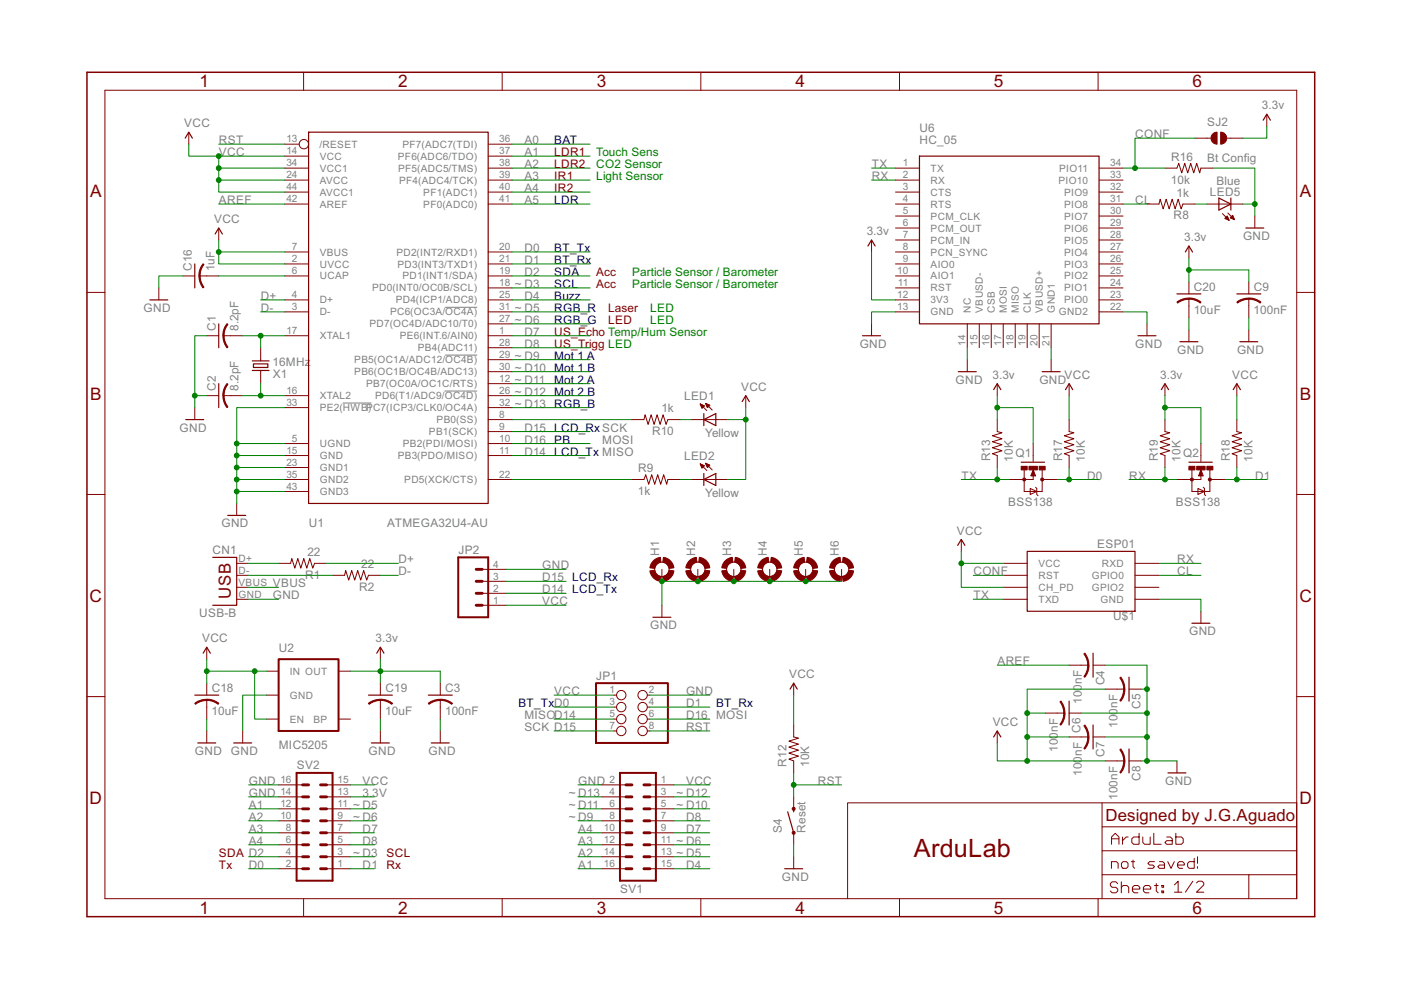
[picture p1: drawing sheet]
<svg xmlns="http://www.w3.org/2000/svg" width="297mm" height="210mm" viewBox="0 0 297 210" stroke-linecap="round" stroke-linejoin="round" font-family="sans-serif">
<path d="M94.4 65.2h6.8M94.4 75.3h6.8M72.7 85.4h6M94.3 82.9h6.9" fill="none" stroke="#808080" stroke-width=".21"/>
<g fill="none" stroke="#800000" stroke-width=".21">
<path d="M22.2 19.1h252.7v171.4h-252.7zM64.4 15.3v3.8M106.5 15.3v3.8M148.6 15.3v3.8M190.7 15.3v3.8M232.8 15.3v3.8M40 28v2.6M60.3 35.6h5.1M60.3 38.2h5.1M60.3 33.1h5.1M60.3 30.6h3.1M103.5 35.6h5.1"/>
<path d="M103.5 38.2h5.1M103.5 33.1h5.1M103.5 30.6h5.1M189.9 35.6h5M189.9 38.2h5M233 35.6h5.1M233 38.2h5.1M247 35.6h2.5l.4-1 .6 2.1 .7-2.1 .6 2.1 .7-2.1 .6 2.1 .6-2.1 .7 2.1 .2-1.1h2.6M253.3 29.3h3.5M260.1 29.3h3.4M268.6 24.2v2.6M38.8 58.5h2.5"/>
<path d="M42.3 58.5h4.1M46.4 48.3v2.6M60.3 58.5h5.1M60.3 43.3h5.1M60.3 40.7h5.1M60.3 53.4h5.1M60.3 56h5.1M103.5 58.5h5.1M103.5 43.3h5.1M103.5 40.7h5.1M103.5 53.4h5.1M103.5 56h5.1"/>
<path d="M184.8 50.9v2.5M189.9 58.5h5M189.9 43.3h5M189.9 40.7h5M189.9 45.8h5M189.9 48.3h5M189.9 50.9h5M189.9 53.4h5M189.9 56h5M233 58.5h5.1M233 43.3h5.1M233 40.7h5.1"/>
<path d="M233 45.8h5.1M233 48.3h5.1M233 50.9h5.1M233 53.4h5.1M233 56h5.1M243.2 43.3h2.5l.3-1.1 .6 2.1 .6-2.1 .7 2.1 .6-2.1 .7 2.1 .6-2.1 .6 2.1 .4-1h2.5M252.1 52.2v2.5M252.1 59.8v2.5M255.9 43.3h7.6M259.2 45.3l1.4 1.4M259.7 46.3l.5-.5 .4 .9zM259.8 46.2h.6"/>
<path d="M259.8 46.4h.6M259.9 46.1h.4M260 46h.3M260.1 46.5h.4M260.1 45.9h.1M260.3 45.2l1.4 1.4M260.4 46.6h.1M260.8 46.2l.5-.5 .4 .9zM260.9 46.1h.6M261 46.2h.6M261 46h.5M261.1 45.9h.3"/>
<path d="M261.3 46.4h.3M261.3 45.8h.1M261.5 46.5h.2M264.8 59.8v2.5M266 45.8v2.5M18.4 62h3.8M33.7 61v2.6M43.8 71.2h2.6M47.4 71.2h4.1M55.3 73.7v2.8M55.3 78.5v2.8M60.3 71.2h5.1"/>
<path d="M60.3 63.6h5.1M60.3 66.1h5.1M103.5 71.2h5.1M103.5 61h5.1M103.5 63.6h5.1M103.5 66.1h5.1M103.5 68.7h5.1M103.5 73.7h5.1M103.5 78.8h5.1M103.5 76.3h5.1M184.8 68.7v2.5M189.9 61h5"/>
<path d="M189.9 63.6h5M189.9 66.1h5M205.1 68.7v5M205.1 76.3v2.5M207.6 68.7v5M210.2 68.7v5M212.7 68.7v5M215.2 68.7v5M217.8 68.7v5M220.3 68.7v5M222.9 68.7v5M222.9 76.3v2.5"/>
<path d="M233 61h5.1M233 63.6h5.1M233 66.1h5.1M243.2 68.7v2.5M252.1 63.3v4.1M252.1 69.9v2.6M264.8 63.3v4.1M264.8 69.9v2.6M274.9 62h3.8M41.3 86.4v2.6M43.8 83.9h2.6M47.4 83.9h4.1"/>
<path d="M60.3 83.9h5.1M60.3 86.4h5.1M60.3 96.6h5.1M60.3 94h5.1M60.3 99.1h5.1M103.5 83.9h5.1M103.5 89h5.1M103.5 86.4h5.1M103.5 96.6h5.1M103.5 94h5.1M103.5 91.5h5.1M103.5 81.3h5.1"/>
<path d="M134 89h2.5l.3-1.1 .6 2.1 .6-2.1 .7 2.1 .6-2.1 .7 2.1 .6-2.1 .6 2.1 .4-1h2.5M146.7 89h7.6M148.5 85.7l1.4 1.4M148.5 98.4l1.4 1.4M148.5 85.7l.9 .3-.6 .6zM148.5 98.4l.9 .3-.6 .6zM148.5 85.7h.1M148.5 98.5h.2M148.5 85.8h.3M148.5 98.6h.5M148.6 85.9h.5M148.6 86h.7"/>
<path d="M148.6 98.7h.7M148.7 98.8h.6M148.7 86.2h.5M148.7 86.3h.4M148.7 99h.4M148.8 99.1h.2M148.8 86.4h.2M148.8 86.5h.1M148.8 99.2h.1M149.6 85.5l.9 .4-.5 .5zM149.6 98.2l.9 .4-.5 .5zM149.6 85.6h.1"/>
<path d="M149.6 85.5l1.4 1.4M149.6 98.2l1.4 1.4M149.6 98.3h.3M149.7 85.7h.2M149.7 85.8h.5M149.7 98.5h.4M149.8 98.6h.6M149.8 85.9h.7M149.8 98.7h.6M149.8 86h.6M149.9 86.2h.4M149.9 98.8h.4"/>
<path d="M149.9 99h.3M149.9 86.3h.2M150 86.4h.1M150 99.1h.1M158.1 83.9v2.5M211.4 89v2.5l1 .3-2 .6 2 .6-2 .7 2 .6-2 .6 2 .7-2 .6 1 .4v2.5M211.4 81.3v2.6M217.1 99.6v2.1h2v-.9M219.1 99.6l.5 1.3h-1.1zM219.1 94v3.9M221 99.7v2M226.7 89v2.5l1 .3-2 .6 2 .6-2 .7 2 .6-2 .6 2 .7-2 .6 1 .4v2.5"/>
<path d="M226.7 81.3v2.6M247 89v2.5l1 .3-2 .6 2 .6-2 .7 2 .6-2 .6 2 .7-2 .6 1 .4v2.5M247 81.3v2.6M252.7 99.6v2.1h1.9v-.9M254.6 99.6l.5 1.3h-1zM254.6 94v3.9M256.5 99.7v2M262.2 89v2.5l1 .3-2 .6 2 .6-2 .7 2 .6-2 .6 2 .7-2 .6 1 .4v2.5M262.2 81.3v2.6M18.4 104.8h3.8M50.2 119.4h2.5M50.2 106.7v2.6"/>
<path d="M59.1 119.4h2.5l.3-1 .6 2.1 .6-2.1 .7 2.1 .6-2.1 .6 2.1 .7-2.1 .6 2.1 .4-1.1h2.5M60.3 101.7h5.1M60.3 104.2h5.1M103.5 101.7h5.1M134 101.7h2.5l.4-1.1 .6 2.1 .7-2.1 .6 2.1 .6-2.1 .7 2.1 .6-2.1 .7 2.1 .2-1h2.5M146.7 101.7h7.6M203.8 114.4v2.5M212.7 119.4h5.1M214 101.7h3.1v2.5h3.9v-2.5h3.1M218.4 103.6l1.4 .6-1.4 .6zM219.6 103.3l.2 .3v1.2l.3 .3M240.6 119.4h5.1"/>
<path d="M249.5 101.7h3.2v2.5h3.8v-2.5h3.2M254 103.6l1.4 .6-1.4 .6zM255.1 103.3l.3 .3v1.2l.2 .3M274.9 104.8h3.8M43.8 137.2v2.6M50.2 122h2.5M50.2 124.5h2.5M50.2 127.1h2.5M70.5 122h2.5l.3-1 .6 2 .7-2 .6 2 .6-2 .7 2 .6-2 .6 2 .4-1h2.5M80.6 137.2v2.6M102.2 128.3h5.1M102.2 125.8h5.1"/>
<path d="M102.2 123.3h5.1M102.2 120.7h5.1M140.3 120.7v2.6M140.3 128.3v2.6M148 120.7v2.6M155.6 120.7v2.6M163.2 120.7v2.6M170.8 120.7v2.6M178.4 120.7v2.6M212.7 122h5.1M212.7 124.5h5.1M212.7 127.1h5.1"/>
<path d="M240.6 122h5.1M240.6 124.5h5.1M240.6 127.1h5.1M254.6 129.6v2.5M18.4 147.7h3.8M43.8 144.8v2.6M43.8 148.4v4.1M43.8 155v2.5M51.5 155v2.5M56.5 142.3h2.6M56.5 147.4h2.6M56.5 152.5h2.6"/>
<path d="M71.8 142.3h2.5M71.8 152.5h2.5M80.6 144.8v2.6M80.6 148.4v4.1M80.6 155v2.5M93.3 144.8v2.6M93.3 148.4v4.1M93.3 155v2.5M130.2 147.4h.5M130.2 152.5h.5M130.2 149.9h.5M130.2 155h.5"/>
<path d="M137.2 147.4h.6M137.2 152.5h.6M137.2 149.9h.6M137.2 155h.6M168.3 153.7v2.6l1 .2-2 .6 2 .7-2 .6 2 .6-2 .7 2 .6-2 .7 1 .3v2.6M168.3 144.8v2.6M211.4 155v2.5M221.6 151.2h4.1M226.7 141h4M226.7 156.3h4M226.7 151.2h2.5M231.8 141h2.5"/>
<path d="M231.8 156.3h2.5M234.3 146.1h4.1M239.4 146.1h2.5M274.9 147.7h3.8M59.1 166.4h5.1M59.1 169h5.1M59.1 171.5h5.1M59.1 174h5.1M59.1 176.6h5.1M59.1 179.1h5.1M69.2 166.4h5.1M69.2 169h5.1"/>
<path d="M69.2 171.5h5.1M69.2 174h5.1M69.2 176.6h5.1M69.2 179.1h5.1M127.6 166.4h5.1M127.6 169h5.1M127.6 171.5h5.1M127.6 174h5.1M127.6 176.6h5.1M127.6 179.1h5.1M137.8 166.4h5.1M137.8 169h5.1"/>
<path d="M137.8 171.5h5.1M137.8 174h5.1M137.8 176.6h5.1M137.8 179.1h5.1M168.3 169v2.5M168.3 176.6v2.5M233.7 170.2v5.1M234.3 161.3h4.1M235.7 179v-1.5l.8-.8 .7 .8v1.5M235.7 177.8h1.5M238 177.5v1.5M239.2 177.5h-.4l-.8 .7"/>
<path d="M239.4 161.3h2.5M241.5 176.7v2.3h-1.2l-.3-.4v-.8l.3-.3h1.2M242.3 177.5v1.1l.4 .4h1.2v-1.5M244.6 176.7v2.3h1.6M247.4 177.5h.7l.4 .3v1.2h-1.1l-.4-.4 .4-.4h1.1M249.3 176.7v2.3h1.2l.4-.4v-.8l-.4-.3h-1.2M249.5 161.3v2.6M274.9 175.3h-41.2v5.1M59.1 181.7h5.1M59.1 184.2h5.1M64.4 190.5v3.9M69.2 181.7h5.1"/>
<path d="M69.2 184.2h5.1M106.5 190.5v3.9M127.6 181.7h5.1M127.6 184.2h5.1M137.8 181.7h5.1M137.8 184.2h5.1M148.6 190.5v3.9M168.3 181.7v2.5M179.7 190.5v-20.3h95.2v20.3M190.7 190.5v3.9M232.8 190.5v3.9M235.6 184.1v-1.4h1.1l.4 .3v1.1"/>
<path d="M237 187.3l-.4-.3h-.8l-.4 .3v.4l.4 .4h.8l.4 .4v.4l-.4 .4h-.8l-.4-.4M237.7 188.1l.4-.4h.8l.4 .4v1.2M237.7 187v2.3M238.1 182.7h.7l.4 .3v.7l-.4 .4h-.7l-.3-.4v-.7zM239.9 182.7h.7M240.1 188.5h1.6v-.4l-.4-.4h-.8l-.4 .4v.8l.4 .4h.8M240.2 182.4v1.3l.4 .4M242.4 188.5h1.6v-.4l-.4-.4h-.8l-.4 .4v.8l.4 .4h.8M244.8 182.7h-1.1l-.3 .3 .3 .4h.7l.4 .3-.4 .4h-1M244.8 187.7h.8M245.2 187.3v1.6l.4 .4M245.8 182.7h.7l.4 .3v1.1h-1.1l-.3-.4 .3-.3h1.1"/>
<path d="M246.3 187.7h.4v.4h-.4zM246.3 188.9h.4v.4h-.4zM247.6 182.7l.7 1.4 .7-1.4M249 187.6l.8-.8v2.4M249 189.2h1.6M249.7 183.4h1.4v-.4l-.4-.3h-.7l-.3 .3v.7l.3 .4h.7M252.9 186.8l-1.6 2.4M253.2 182v2.1h-1.1l-.3-.4v-.7l.3-.3h1.1M253.7 187.2l.4-.4h.7l.4 .4v.4l-1.5 1.6h1.5M253.9 181.7v1.3M253.9 183.7v.4M264.8 185.5h-31.1v5"/>
<path d="M274.9 185.5h-10.1v5M274.9 180.4h-41.2v5.1"/>
<circle cx="64.4" cy="30.6" r=".99"/>
<circle cx="140.3" cy="120.7" r="1.52"/>
<circle cx="148" cy="120.7" r="1.52"/>
<circle cx="155.6" cy="120.7" r="1.52"/>
<circle cx="163.2" cy="120.7" r="1.52"/>
<circle cx="170.8" cy="120.7" r="1.52"/>
<circle cx="178.4" cy="120.7" r="1.52"/>
<circle cx="131.7" cy="147.4" r=".99"/>
<circle cx="131.7" cy="152.5" r=".99"/>
<circle cx="131.7" cy="155" r=".99"/>
<circle cx="131.7" cy="149.9" r=".99"/>
<circle cx="136.2" cy="155" r=".99"/>
<circle cx="136.2" cy="152.5" r=".99"/>
<circle cx="136.2" cy="149.9" r=".99"/>
<circle cx="136.2" cy="147.4" r=".99"/>
</g>
<path d="M18.4 15.3h260.3v179.1h-260.3zM219.1 100.5v.3h-.3l.3-.9 .2 .9M254.6 100.5v.3h-.2l.2-.9 .3 .9" fill="none" stroke="#800000" stroke-width=".32"/>
<g fill="none" stroke="#800000" stroke-width=".25">
<path d="M39.3 29.3l.7-1.3 .8 1.3M65.4 28h38.1v78.7h-38.1zM194.9 33.1h38.1v35.6h-38.1zM267.8 25.5l.8-1.3 .7 1.3M41.3 56v5M45.6 49.6l.8-1.3 .7 1.3M184 52.2l.8-1.3 .7 1.3M251.3 53.4l.8-1.2 .7 1.2M258.4 42l2.6 1.3-2.6 1.2zM261 42v2.5M264.1 48.3h3.8M31.8 63.6h3.8"/>
<path d="M46.4 68.7v5M53.5 76.5h3.5M53.5 78.5h3.5M53.7 77.2h3.1v.7h-3.1zM182.9 71.2h3.8M203.2 78.8h3.8M221 78.8h3.8M241.3 71.2h3.8M249.5 62.3h5.1M250.2 72.5h3.8M262.2 62.3h5.1M262.9 72.5h3.8"/>
<path d="M39.4 89h3.8M46.4 81.3v5.1M149.2 89l2.6-1.3v2.5zM149.2 87.7v2.5M157.4 85.2l.7-1.3 .8 1.3M210.7 82.6l.7-1.3 .8 1.3M216.5 98h5M225.9 82.6l.8-1.3 .7 1.3M246.2 82.6l.8-1.3 .8 1.3M252.1 98h4.9M261.5 82.6l.7-1.3 .8 1.3M45.1 118.2h5.1v10.1h-5.1"/>
<path d="M48.3 109.3h3.8M149.2 101.7l2.6-1.3v2.5zM149.2 100.4v2.5M203.1 115.6l.7-1.2 .8 1.2M217.8 116.9h22.8v12.7h-22.8zM43.1 138.5l.7-1.3 .8 1.3M79.9 138.5l.7-1.3 .8 1.3M138.4 130.9h3.8M231.8 138.5v5.1M252.7 132.1h3.8M41.3 147.4h5.1M41.9 157.5h3.8"/>
<path d="M49.6 157.5h3.8M78.1 147.4h5.1M78.7 157.5h3.8M90.8 147.4h5.1M91.4 157.5h3.8M167.5 146.1l.8-1.3 .7 1.3M210.7 156.3l.7-1.3 .8 1.3M226.7 148.7v5M231.8 153.7v5.1M239.4 143.6v5.1M239.4 158.8v5.1M167 172.1l1.3 4.5"/>
<path d="M168.3 171.5v.6M247.6 163.9h3.8M166.4 184.2h3.8"/>
</g>
<g fill="#800000" stroke="#800000" stroke-width=".21">
<path d="M93.3 148.3l1.4 .2 1.2 .6-.1 .2-1.4-.7-1.1-.1z" fill-rule="evenodd"/>
<path d="M90.8 149.1l1.2-.6 1.3-.2v.2l-1 .2-1.3 .6z" fill-rule="evenodd"/>
<path d="M43.1 55.9l.1 .2-.7 1.4-.1 1h-.2v-.3a3.9 3.9 0 0 1 .9-2.3z" fill-rule="evenodd"/>
<path d="M42.2 58.5h.2l.2 1 .6 1.4-.2 .1-.6-1.2z" fill-rule="evenodd"/>
<path d="M48.1 68.6l.2 .2-.7 1.4-.1 1h-.3l.3-1.4z" fill-rule="evenodd"/>
<path d="M47.3 71.2h.2l.1 1 .7 1.4-.2 .1-.6-1.2z" fill-rule="evenodd"/>
<path d="M48.1 81.3l.2 .2-.7 1.4-.1 1h-.3l.3-1.4z" fill-rule="evenodd"/>
<path d="M47.3 83.9h.2l.1 1 .7 1.4-.2 .1-.6-1.2z" fill-rule="evenodd"/>
<path d="M230.6 141h.3l-.1 .9-.3 1-.5 .7-.2-.2 .7-1.4z" fill-rule="evenodd"/>
<path d="M229.8 138.6l.2-.1 .4 .7 .4 1 .1 .8h-.3l-.1-1z" fill-rule="evenodd"/>
<path d="M238.3 146.1h.2l-.2 1.4-.7 1.2-.2-.2 .6-.9z" fill-rule="evenodd"/>
<path d="M237.4 143.7l.2-.1 .5 .7 .3 1 .1 .8h-.3l-.1-1z" fill-rule="evenodd"/>
<path d="M225.6 151.2h.2l-.1 .8-.3 1.1-.5 .7-.2-.2 .7-1.4z" fill-rule="evenodd"/>
<path d="M224.7 148.8l.2-.2 .5 .7 .3 1.1 .1 .8h-.3l-.1-1z" fill-rule="evenodd"/>
<path d="M230.6 156.3h.3l-.1 .8-.3 1-.5 .7-.2-.1 .7-1.4z" fill-rule="evenodd"/>
<path d="M229.8 153.9l.2-.2 .4 .7 .4 1 .1 .9h-.3l-.1-1.1z" fill-rule="evenodd"/>
<path d="M238.3 161.3h.2v.3a3.9 3.9 0 0 1-.9 2.3l-.2-.2 .6-.8z" fill-rule="evenodd"/>
<path d="M237.4 159l.2-.2 .5 .7 .3 1 .1 .8h-.3l-.1-1z" fill-rule="evenodd"/>
<path d="M138.7 118.7l1.3-.5 .1 1a1.51 1.51 0 0 0-1.3 1.3l-1-.1 .3-1z" fill-rule="evenodd"/>
<path d="M137.8 121l1-.1 .5 .9 .8 .4-.1 1.1a2.59 2.59 0 0 1-2.2-2.3z" fill-rule="evenodd"/>
<path d="M140.5 122.2l.9-.4 .5-.9 1 .1a2.59 2.59 0 0 1-2.2 2.3z" fill-rule="evenodd"/>
<path d="M140.7 118.2a2.52 2.52 0 0 1 2.2 2.2l-1 .1-.3-.6a1.4 1.4 0 0 0-1.1-.7z" fill-rule="evenodd"/>
<path d="M146 119.1l.6-.6 1-.3 .2 1-.9 .4-.5 .9-1-.1z" fill-rule="evenodd"/>
<path d="M145.4 121l1-.1a1.51 1.51 0 0 0 1.4 1.3l-.2 1.1a2.59 2.59 0 0 1-2.2-2.3z" fill-rule="evenodd"/>
<path d="M148.1 122.2l.9-.4 .5-.9 1 .1a2.59 2.59 0 0 1-2.2 2.3z" fill-rule="evenodd"/>
<path d="M148.3 118.2a2.52 2.52 0 0 1 2.2 2.2l-1 .1-.3-.6a1.4 1.4 0 0 0-1.1-.7z" fill-rule="evenodd"/>
<path d="M153.6 119.1l.7-.6 1-.3 .1 1-.9 .4-.4 .9-1.1-.1z" fill-rule="evenodd"/>
<path d="M153 121l1.1-.1a1.51 1.51 0 0 0 1.3 1.3l-.1 1.1a2.59 2.59 0 0 1-2.3-2.3z" fill-rule="evenodd"/>
<path d="M155.8 122.2l.9-.4 .4-.9 1 .1a2.59 2.59 0 0 1-2.2 2.3z" fill-rule="evenodd"/>
<path d="M155.9 118.2a2.52 2.52 0 0 1 2.2 2.2l-1 .1-.2-.6a1.4 1.4 0 0 0-1.1-.7z" fill-rule="evenodd"/>
<path d="M161.5 118.7l1.4-.5 .1 1-.9 .4-.4 .9-1-.1 .3-1z" fill-rule="evenodd"/>
<path d="M160.7 121l1-.1a1.51 1.51 0 0 0 1.3 1.3l-.1 1.1a2.53 2.53 0 0 1-2.2-2.3z" fill-rule="evenodd"/>
<path d="M163.4 122.2l.9-.4 .4-.9 1 .1a2.59 2.59 0 0 1-2.2 2.3z" fill-rule="evenodd"/>
<path d="M163.5 118.2a2.52 2.52 0 0 1 2.2 2.2l-1 .1-.2-.6a1.4 1.4 0 0 0-1.1-.7z" fill-rule="evenodd"/>
<path d="M258.8 28a1.27 1.27 0 0 1 1.3 1.3 1.27 1.27 0 0 1-1.3 1.3z" fill-rule="evenodd"/>
<path d="M257.1 28.4l.5-.3 .4-.1v2.6a1.26 1.26 0 0 1-1.1-.8 1.26 1.26 0 0 1 .2-1.4z" fill-rule="evenodd"/>
<path d="M264.8 63.2l1.3 .2 1.2 .7-.1 .2-.9-.6-1.5-.3z" fill-rule="evenodd"/>
<path d="M262.2 64.1l1.2-.7 1.4-.2v.3l-1 .1-1.4 .7z" fill-rule="evenodd"/>
<path d="M169.1 118.7l1.4-.5 .1 1-.9 .4-.4 .9-1-.1 .3-1z" fill-rule="evenodd"/>
<path d="M168.3 121l1-.1a1.51 1.51 0 0 0 1.3 1.3l-.1 1.1a2.53 2.53 0 0 1-2.2-2.3z" fill-rule="evenodd"/>
<path d="M171 122.2l.9-.4 .4-.9 1.1 .1a2.59 2.59 0 0 1-2.3 2.3z" fill-rule="evenodd"/>
<path d="M171.1 118.2a2.52 2.52 0 0 1 2.3 2.2l-1.1 .1-.2-.6a1.4 1.4 0 0 0-1.1-.7z" fill-rule="evenodd"/>
<path d="M176.8 118.7l1.3-.5 .1 1-.9 .4-.4 .9-1-.1 .3-1z" fill-rule="evenodd"/>
<path d="M175.9 121l1-.1 .4 .9 .9 .4-.1 1.1a2.53 2.53 0 0 1-2.2-2.3z" fill-rule="evenodd"/>
<path d="M178.6 122.2l.9-.4 .5-.9 1 .1a2.53 2.53 0 0 1-2.2 2.3z" fill-rule="evenodd"/>
<path d="M178.8 118.2a2.48 2.48 0 0 1 2.2 2.2l-1 .1-.3-.6a1.4 1.4 0 0 0-1.1-.7z" fill-rule="evenodd"/>
<path d="M80.6 148.3l1.4 .2 1.2 .6-.1 .2-1.4-.7-1.1-.1z" fill-rule="evenodd"/>
<path d="M78.1 149.1l1.2-.6 1.3-.2v.2l-.9 .2-1.4 .6z" fill-rule="evenodd"/>
<path d="M43.8 148.3l1.4 .2 1.2 .6-.2 .2-1.3-.7-1.1-.1z" fill-rule="evenodd"/>
<path d="M41.3 149.1l1.2-.6 1.3-.2v.2l-1 .2-1.4 .6z" fill-rule="evenodd"/>
<path d="M252.1 63.2l1.3 .2 1.2 .7-.1 .2-1.4-.7-1-.2z" fill-rule="evenodd"/>
<path d="M249.5 64.1l1.2-.7 1.4-.2v.3l-1 .1-1.4 .7z" fill-rule="evenodd"/>
<circle cx="168.3" cy="176.6" r=".33"/>
<circle cx="168.3" cy="171.5" r=".33"/>
<circle cx="217.2" cy="101.7" r=".32"/>
<circle cx="221" cy="101.7" r=".32"/>
<circle cx="252.7" cy="101.7" r=".33"/>
<circle cx="256.5" cy="101.7" r=".33"/>
</g>
<path d="M97.2 118.2h6.3v12.7h-6.3zM59.1 139.8h12.7v15.2h-12.7zM126.4 144.8h15.2v12.7h-15.2zM62.9 163.9h7.6v22.8h-7.6zM131.4 163.9h7.7v22.8h-7.7z" fill="none" stroke="#800000" stroke-width=".42"/>
<g fill="none" stroke="#800000" stroke-width=".61">
<path d="M101 123.3h1.2M101 125.8h1.2M101 128.3h1.2M101 120.7h1.2M64.2 171.5h1.2M64.2 169h1.2M64.2 166.4h1.2M64.2 176.6h1.2M64.2 174h1.2M64.2 179.1h1.2M68 171.5h1.2M68 169h1.2"/>
<path d="M68 166.4h1.2M68 176.6h1.2M68 174h1.2M68 179.1h1.2M132.7 171.5h1.3M132.7 169h1.3M132.7 166.4h1.3M132.7 176.6h1.3M132.7 174h1.3M132.7 179.1h1.3M136.5 171.5h1.3M136.5 169h1.3"/>
<path d="M136.5 166.4h1.3M136.5 176.6h1.3M136.5 174h1.3M136.5 179.1h1.3M64.2 184.2h1.2M64.2 181.7h1.2M68 184.2h1.2M68 181.7h1.2M132.7 184.2h1.3M132.7 181.7h1.3M136.5 184.2h1.3M136.5 181.7h1.3"/>
</g>
<g fill="#800000" stroke="#800000" stroke-width=".21">
<path d="M216.5 98.9h1.3v.7h-1.3z"/>
<path d="M220.3 98.9h1.3v.7h-1.3z"/>
<path d="M218.2 98.9h1.7v.7h-1.7z"/>
<path d="M252.1 98.9h1.2v.7h-1.2z"/>
<path d="M255.9 98.9h1.3v.7h-1.3z"/>
<path d="M253.7 98.9h1.8v.7h-1.8z"/>
</g>
<g fill="none" stroke="#008000" stroke-width=".21">
<path d="M40 30.6v2.5h6.4M46.4 33.1v2.5h13.9M46.4 35.6v2.6h13.9M46.4 38.2v2.5h13.9M46.4 30.6h13.9M46.4 33.1h13.9M108.6 35.6h16.5M108.6 30.6h16.5M108.6 33.1h16.5M108.6 38.2h16.5M184.8 35.6h5.1M184.8 38.2h5.1"/>
<path d="M238.1 35.6h8.9M253.3 29.3h-12.7v6.3M257.2 35.6h8.8v10.2M268.6 26.8v2.5h-5.1M38.8 58.5h-5.1v2.5M46.4 50.9v5.1h13.9M46.4 43.3h13.9M46.4 53.4h13.9M46.4 58.5h13.9M108.6 43.3h16.5M108.6 53.4h16.5M108.6 58.5h16.5"/>
<path d="M108.6 56h16.5M108.6 40.7h16.5M184.8 53.4v10.2h5.1M238.1 43.3h5.1M252.1 54.7v5.1M252.1 57.2h12.7v2.6M253.3 43.3h2.6M263.5 43.3h2.5M43.8 71.2h-2.5v12.7h2.5M51.5 71.2h3.8v2.5M55.3 63.6h5M55.3 66.1h5"/>
<path d="M55.3 71.2h5M108.6 61h16.5M108.6 63.6h16.5M108.6 66.1h16.5M108.6 68.7h16.5M108.6 73.7h16.5M108.6 76.3h16.5M108.6 78.8h16.5M108.6 71.2h16.5M189.9 66.1h-5.1v2.6M205.1 73.7v2.6M222.9 73.7v2.6"/>
<path d="M238.1 66.1h5.1v2.6M252.1 67.4v2.5M264.8 67.4v2.5M41.3 83.9v2.5M50.2 99.1h10.1M51.5 83.9h8.8M55.3 81.3v2.6M60.3 96.6h-10.1v10.1M60.3 94h-10.1v2.6M60.3 86.4h-10.1v7.6M108.6 91.5h16.5M108.6 96.6h16.5"/>
<path d="M108.6 94h16.5M108.6 81.3h16.5M108.6 83.9h16.5M108.6 86.4h16.5M108.6 89h25.4M144.1 89h2.6M154.3 89h3.8v12.7h-3.8M158.1 86.4v2.6M211.4 86.4h7.7v7.6M211.4 83.9v5.1M211.4 99.1v2.6M226.7 83.9v5.1"/>
<path d="M226.7 99.1v2.6M247 86.4h7.6v7.6M247 83.9v5.1M247 99.1v2.6M262.2 83.9v5.1M262.2 99.1v2.6M50.2 104.2h10.1M50.2 101.7h10.1M52.7 119.4h6.4M69.2 119.4h15.3M108.6 101.7h25.4M144.1 101.7h2.6"/>
<path d="M203.8 116.9v2.5h8.9M203.8 119.4v5.1h8.9M203.8 101.7h10.2M224.1 101.7h8.9M239.4 101.7h10.1M245.7 119.4h8.9M259.7 101.7h8.9M43.8 139.8v5M52.7 127.1h6.4M52.7 122h17.8M52.7 124.5h6.4M80.6 139.8v5"/>
<path d="M80.6 122h3.9M107.3 120.7h12.7M107.3 125.8h12.7M107.3 128.3h12.7M107.3 123.3h12.7M178.4 123.3h-38.1v5M206.4 127.1h6.3M206.4 122h6.3M245.7 127.1h8.9v2.5M245.7 122h8.9M43.8 152.5v2.5M43.8 142.3h12.7"/>
<path d="M54 142.3v10.2h2.5M56.5 147.4h-5v7.6M74.3 142.3h19v2.5M80.6 152.5v2.5M93.3 152.5v2.5M117.5 155h12.7M117.5 149.9h12.7M117.5 147.4h12.7M117.5 152.5h12.7M137.8 147.4h12.7M137.8 152.5h12.7M137.8 155h12.7"/>
<path d="M137.8 149.9h12.7M168.3 147.4v6.3M211.4 157.5v3.8h6.4M211.4 141h15.3M217.8 156.3h8.9M217.8 151.2h3.8M229.2 151.2h14M234.3 141h8.9v5.1h-1.3M234.3 156.3h8.9M234.3 146.1h-16.5v15.2M243.2 156.3v5h-1.3M243.2 146.1v10.2"/>
<path d="M52.7 171.5h6.4M52.7 176.6h6.4M52.7 166.4h6.4M52.7 169h6.4M52.7 174h6.4M52.7 179.1h6.4M74.3 171.5h5.1M74.3 176.6h5.1M74.3 166.4h5.1M74.3 169h5.1M74.3 174h5.1M74.3 179.1h5.1"/>
<path d="M122.6 166.4h5M122.6 169h5M122.6 171.5h5M122.6 174h5M122.6 179.1h5M122.6 176.6h5M142.9 166.4h7.6M142.9 169h7.6M142.9 174h7.6M142.9 176.6h7.6M142.9 171.5h7.6M142.9 179.1h7.6"/>
<path d="M168.3 166.4h10.1M168.3 163.9v5.1M168.3 179.1v2.6M217.8 161.3h16.5M243.2 161.3h6.3M52.7 181.7h6.4M52.7 184.2h6.4M74.3 181.7h5.1M74.3 184.2h5.1M122.6 181.7h5M122.6 184.2h5M142.9 184.2h7.6"/>
<path d="M142.9 181.7h7.6"/>
</g>
<g fill="#008000" stroke="#008000" stroke-width=".21">
<circle cx="50.2" cy="104.2" r=".51"/>
<circle cx="50.2" cy="101.7" r=".51"/>
<circle cx="50.2" cy="99.1" r=".51"/>
<circle cx="50.2" cy="96.6" r=".51"/>
<circle cx="50.2" cy="94" r=".51"/>
<circle cx="140.3" cy="123.3" r=".51"/>
<circle cx="148" cy="123.3" r=".51"/>
<circle cx="155.6" cy="123.3" r=".51"/>
<circle cx="170.8" cy="123.3" r=".51"/>
<circle cx="163.2" cy="123.3" r=".51"/>
<circle cx="266" cy="43.3" r=".51"/>
<circle cx="41.3" cy="83.9" r=".51"/>
<circle cx="243.2" cy="146.1" r=".51"/>
<circle cx="243.2" cy="151.2" r=".51"/>
<circle cx="243.2" cy="156.3" r=".51"/>
<circle cx="243.2" cy="161.3" r=".51"/>
<circle cx="168.3" cy="166.4" r=".51"/>
<circle cx="217.8" cy="156.3" r=".51"/>
<circle cx="217.8" cy="151.2" r=".51"/>
<circle cx="217.8" cy="161.3" r=".51"/>
<circle cx="46.4" cy="35.6" r=".51"/>
<circle cx="46.4" cy="38.2" r=".51"/>
<circle cx="46.4" cy="33.1" r=".51"/>
<circle cx="158.1" cy="89" r=".51"/>
<circle cx="54" cy="142.3" r=".51"/>
<circle cx="43.8" cy="142.3" r=".51"/>
<circle cx="46.4" cy="53.4" r=".51"/>
<circle cx="262.2" cy="101.7" r=".51"/>
<circle cx="226.7" cy="101.7" r=".51"/>
<circle cx="55.3" cy="71.2" r=".51"/>
<circle cx="55.3" cy="83.9" r=".51"/>
<circle cx="80.6" cy="142.3" r=".51"/>
<circle cx="252.1" cy="57.2" r=".51"/>
<circle cx="211.4" cy="86.4" r=".51"/>
<circle cx="247" cy="86.4" r=".51"/>
<circle cx="203.8" cy="119.4" r=".51"/>
<circle cx="211.4" cy="101.7" r=".51"/>
<circle cx="240.6" cy="35.6" r=".51"/>
<circle cx="247" cy="101.7" r=".51"/>
</g>
<text font-size="6" fill="#800000" x="193.8" y="181.7">ArduLab</text>
<g font-size="4.1" fill="#800000">
<text x="42.3" y="18.5">1</text>
<text x="84.4" y="18.5">2</text>
<text x="126.5" y="18.5">3</text>
<text x="168.6" y="18.5">4</text>
<text x="210.7" y="18.5">5</text>
<text x="252.9" y="18.5">6</text>
<text x="19.1" y="41.9">A</text>
<text x="275.6" y="41.9">A</text>
<text x="19.1" y="84.7">B</text>
<text x="275.6" y="84.7">B</text>
<text x="19" y="127.6">C</text>
<text x="275.5" y="127.6">C</text>
<text x="19" y="170.4">D</text>
<text x="275.5" y="170.4">D</text>
<text x="42.3" y="193.7">1</text>
<text x="84.4" y="193.7">2</text>
<text x="126.5" y="193.7">3</text>
<text x="168.6" y="193.7">4</text>
<text x="210.7" y="193.7">5</text>
<text x="252.9" y="193.7">6</text>
</g>
<g font-size="4" fill="#800000">
<text x="48.9" y="127" transform="rotate(-90 48.9 127)">USB</text>
<text x="234.4" y="174">Designed by J.G.Aguado</text>
</g>
<g font-size="2.8" fill="#808080">
<text x="267.6" y="23.2">3.3v</text>
<text x="39.1" y="27">VCC</text>
<text x="195" y="28">U6</text>
<text x="240.7" y="29.3">CONF</text>
<text x="255.9" y="26.8">SJ2</text>
<text x="46.4" y="30.6">RST</text>
<text x="46.4" y="33.1">VCC</text>
<text x="111.2" y="30.6">A0</text>
<text x="111.2" y="33.1">A1</text>
<text x="111.2" y="35.6">A2</text>
<text x="184.8" y="35.6">TX</text>
<text x="195" y="30.6">HC_05</text>
<text x="248.3" y="34.1">R16</text>
<text x="255.9" y="34.4">Bt Config</text>
<text x="111.2" y="38.2">A3</text>
<text x="111.2" y="40.7">A4</text>
<text x="184.8" y="38.2">RX</text>
<text x="248.3" y="38.9">10k</text>
<text x="249.4" y="41.7">1k</text>
<text x="256.5" y="41.5">LED5</text>
<text x="257.9" y="39.3">Blue</text>
<text x="45.4" y="47.3">VCC</text>
<text x="46.4" y="43.3">AREF</text>
<text x="111.2" y="43.3">A5</text>
<text x="240.7" y="43.3">CL</text>
<text x="248.8" y="46.5">R8</text>
<text x="111.2" y="53.4">D0</text>
<text x="183.8" y="49.9">3.3v</text>
<text x="251.1" y="51.1">3.3v</text>
<text x="263.5" y="50.9">GND</text>
<text x="40.7" y="57.4" transform="rotate(-90 40.7 57.4)">C16</text>
<text x="45.5" y="57.5" transform="rotate(-90 45.5 57.5)">1uF</text>
<text x="111.2" y="58.5">D2</text>
<text x="111.2" y="56">D1</text>
<text x="55.3" y="63.6">D+</text>
<text x="109.1" y="61">~ D3</text>
<text x="111.2" y="63.6">D4</text>
<text x="253.1" y="61.7">C20</text>
<text x="265.8" y="61.7">C9</text>
<text x="30.5" y="66.1">GND</text>
<text x="45.7" y="70.1" transform="rotate(-90 45.7 70.1)">C1</text>
<text x="50.6" y="70.2" transform="rotate(-90 50.6 70.2)">8.2pF</text>
<text x="55.3" y="66.1">D-</text>
<text x="109.1" y="68.7">~ D6</text>
<text x="109.1" y="66.1">~ D5</text>
<text x="111.2" y="71.2">D7</text>
<text x="253.1" y="66.5">10uF</text>
<text x="265.8" y="66.5">100nF</text>
<text x="57.8" y="77.5">16MHz</text>
<text x="109.1" y="76.3">~ D9</text>
<text x="111.2" y="73.7">D8</text>
<text x="182.3" y="73.7">GND</text>
<text x="240.7" y="73.7">GND</text>
<text x="249.6" y="75">GND</text>
<text x="262.3" y="75">GND</text>
<text x="45.7" y="82.8" transform="rotate(-90 45.7 82.8)">C2</text>
<text x="50.6" y="82.9" transform="rotate(-90 50.6 82.9)">8.2pF</text>
<text x="57.8" y="80.1">X1</text>
<text x="109.1" y="78.8">~ D10 Mot 1 B</text>
<text x="109.1" y="83.9">~ D12 Mot 2 B</text>
<text x="109.1" y="81.4">~ D11 Mot 2 A</text>
<text x="157.1" y="82.9">VCC</text>
<text x="202.6" y="81.4">GND</text>
<text x="210.4" y="80.3">3.3v</text>
<text x="220.4" y="81.4">GND</text>
<text x="225.7" y="80.3">VCC</text>
<text x="246" y="80.3">3.3v</text>
<text x="261.3" y="80.3">VCC</text>
<text x="109.1" y="86.4">~ D13 RGB_B</text>
<text x="140.2" y="87.4">1k</text>
<text x="145" y="84.9">LED1</text>
<text x="38.1" y="91.5">GND</text>
<text x="111.2" y="91.5">D15 LCD_RxSCK</text>
<text x="111.2" y="94">D16 PB</text>
<text x="127.7" y="94">MOSI</text>
<text x="138.2" y="92.2">R10</text>
<text x="149.5" y="92.7">Yellow</text>
<text x="111.2" y="96.6">D14 LCD_Tx MISO</text>
<text x="135.3" y="100.2">R9</text>
<text x="145" y="97.6">LED2</text>
<text x="203.9" y="101.7">TX</text>
<text x="209.9" y="97.8" transform="rotate(-90 209.9 97.8)">R13</text>
<text x="214.7" y="97.9" transform="rotate(-90 214.7 97.9)">10K</text>
<text x="215.3" y="96.8">Q1</text>
<text x="225.2" y="97.8" transform="rotate(-90 225.2 97.8)">R17</text>
<text x="230" y="97.9" transform="rotate(-90 230 97.9)">10K</text>
<text x="230.5" y="101.7">D0</text>
<text x="239.4" y="101.7">RX</text>
<text x="245.5" y="97.8" transform="rotate(-90 245.5 97.8)">R19</text>
<text x="250.3" y="97.9" transform="rotate(-90 250.3 97.9)">10K</text>
<text x="250.8" y="96.8">Q2</text>
<text x="260.7" y="97.8" transform="rotate(-90 260.7 97.8)">R18</text>
<text x="265.5" y="97.9" transform="rotate(-90 265.5 97.9)">10K</text>
<text x="266.1" y="101.7">D1</text>
<text x="135.3" y="105">1k</text>
<text x="149.5" y="105.3">Yellow</text>
<text x="213.8" y="107.3">BSS138</text>
<text x="249.3" y="107.3">BSS138</text>
<text x="47" y="111.8">GND</text>
<text x="65.5" y="111.8">U1</text>
<text x="82.1" y="111.8">ATMEGA32U4-AU</text>
<text x="202.9" y="113.3">VCC</text>
<text x="45.1" y="117.5">CN1</text>
<text x="65.2" y="117.9">22</text>
<text x="84.5" y="119.4">D+</text>
<text x="97.2" y="117.4">JP2</text>
<text x="139.8" y="117.9" transform="rotate(-90 139.8 117.9)">H1</text>
<text x="147.4" y="117.9" transform="rotate(-90 147.4 117.9)">H2</text>
<text x="155" y="117.9" transform="rotate(-90 155 117.9)">H3</text>
<text x="162.6" y="117.9" transform="rotate(-90 162.6 117.9)">H4</text>
<text x="170.2" y="117.9" transform="rotate(-90 170.2 117.9)">H5</text>
<text x="177.8" y="117.9" transform="rotate(-90 177.8 117.9)">H6</text>
<text x="232.6" y="116.1">ESP01</text>
<text x="249.6" y="119.4">RX</text>
<text x="57.8" y="124.5">VBUS</text>
<text x="64.7" y="122.7">R1</text>
<text x="76.1" y="125.3">R2</text>
<text x="76.6" y="120.5">22</text>
<text x="84.5" y="122">D-</text>
<text x="115" y="120.7">GND</text>
<text x="115" y="123.3">D15 LCD_Rx</text>
<text x="115" y="125.8">D14 LCD_Tx</text>
<text x="206.4" y="122">CONF</text>
<text x="249.6" y="122">CL</text>
<text x="42.2" y="130.9">USB-B</text>
<text x="57.8" y="127.1">GND</text>
<text x="115" y="128.3">VCC</text>
<text x="206.4" y="127.1">TX</text>
<text x="236" y="131.4">U$1</text>
<text x="42.9" y="136.2">VCC</text>
<text x="79.6" y="136.2">3.3v</text>
<text x="137.8" y="133.4">GND</text>
<text x="252.1" y="134.7">GND</text>
<text x="59.1" y="138.2">U2</text>
<text x="167.3" y="143.8">VCC</text>
<text x="211.5" y="141">AREF</text>
<text x="44.9" y="146.7">C18</text>
<text x="81.7" y="146.7">C19</text>
<text x="94.4" y="146.7">C3</text>
<text x="117.5" y="147.4">VCC</text>
<text x="126.4" y="144.2">JP1</text>
<text x="145.5" y="147.4">GND</text>
<text x="145.5" y="149.9">D1</text>
<text x="229.3" y="149.2" transform="rotate(-90 229.3 149.2)">100nF</text>
<text x="234.2" y="145.3" transform="rotate(-90 234.2 145.3)">C4</text>
<text x="44.8" y="151.6">10uF</text>
<text x="81.7" y="151.6">10uF</text>
<text x="94.4" y="151.6">100nF</text>
<text x="111.2" y="155">SCK D15</text>
<text x="111.2" y="152.5">MISOD14</text>
<text x="145.5" y="155">RST</text>
<text x="145.5" y="152.5">D16 MOSI</text>
<text x="210.5" y="154">VCC</text>
<text x="229.1" y="155.4" transform="rotate(-90 229.1 155.4)">C6</text>
<text x="237" y="154.3" transform="rotate(-90 237 154.3)">100nF</text>
<text x="241.8" y="150.4" transform="rotate(-90 241.8 150.4)">C5</text>
<text x="41.3" y="160.1">GND GND</text>
<text x="59.1" y="158.8">MIC5205</text>
<text x="78.2" y="160.1">GND</text>
<text x="90.9" y="160.1">GND</text>
<text x="224.3" y="159.4" transform="rotate(-90 224.3 159.4)">100nF</text>
<text x="234.2" y="160.5" transform="rotate(-90 234.2 160.5)">C7</text>
<text x="52.8" y="166.4">GND</text>
<text x="62.9" y="163.1">SV2</text>
<text x="76.9" y="166.4">VCC</text>
<text x="122.6" y="166.4">GND</text>
<text x="145.5" y="166.4">VCC</text>
<text x="166.8" y="162.6" transform="rotate(-90 166.8 162.6)">R12</text>
<text x="171.6" y="162.6" transform="rotate(-90 171.6 162.6)">10K</text>
<text x="173.4" y="166.4">RST</text>
<text x="229.3" y="164.5" transform="rotate(-90 229.3 164.5)">100nF</text>
<text x="241.8" y="165.6" transform="rotate(-90 241.8 165.6)">C8</text>
<text x="247" y="166.4">GND</text>
<text x="52.8" y="169">GND</text>
<text x="52.8" y="171.5">A1</text>
<text x="74.9" y="171.5">~ D5</text>
<text x="76.8" y="169">3.3V</text>
<text x="120.6" y="171.5">~ D11</text>
<text x="120.6" y="169">~ D13</text>
<text x="143.4" y="169">~ D12</text>
<text x="143.4" y="171.5">~ D10</text>
<text x="237" y="169.6" transform="rotate(-90 237 169.6)">100nF</text>
<text x="52.8" y="174">A2</text>
<text x="52.8" y="176.6">A3</text>
<text x="52.8" y="179.1">A4</text>
<text x="74.9" y="174">~ D6</text>
<text x="76.9" y="179.1">D8</text>
<text x="76.9" y="176.6">D7</text>
<text x="120.6" y="174">~ D9</text>
<text x="122.6" y="179.1">A3</text>
<text x="122.6" y="176.6">A4</text>
<text x="143.4" y="179.1">~ D6</text>
<text x="145.5" y="174">D8</text>
<text x="145.5" y="176.6">D7</text>
<text x="165.7" y="176.5" transform="rotate(-90 165.7 176.5)">S4</text>
<text x="170.8" y="176.5" transform="rotate(-90 170.8 176.5)">Reset</text>
<text x="52.8" y="184.2">D0</text>
<text x="74.9" y="181.7">~ D3 SCL</text>
<text x="76.9" y="184.2">D1 Rx</text>
<text x="122.6" y="184.2">A1</text>
<text x="122.6" y="181.7">A2</text>
<text x="143.4" y="181.7">~ D5</text>
<text x="145.5" y="184.2">D4</text>
<text x="131.5" y="189.3">SV1</text>
<text x="165.8" y="186.7">GND</text>
</g>
<g font-size="2.8" fill="#000080">
<text x="117.5" y="30.6">BAT</text>
<text x="117.5" y="43.3">LDR</text>
<text x="117.5" y="53.4">BT_Tx</text>
<text x="117.5" y="56">BT_Rx</text>
<text x="117.5" y="58.5">SDA</text>
<text x="117.5" y="63.6">Buzz</text>
<text x="117.5" y="61">SCL</text>
<text x="117.5" y="66.1">RGB_R</text>
<text x="117.5" y="68.7">RGB_G</text>
<text x="117.5" y="76.3">Mot 1 A</text>
<text x="109.9" y="149.9">BT_TxD0</text>
<text x="151.8" y="149.9">BT_Rx</text>
</g>
<g font-size="2.8" fill="#800000">
<text x="117.5" y="33.1">LDR1</text>
<text x="117.5" y="35.6">LDR2</text>
<text x="117.5" y="38.2">IR1</text>
<text x="117.5" y="40.7">IR2</text>
<text x="126.4" y="58.5">Acc</text>
<text x="126.4" y="61">Acc</text>
<text x="117.5" y="71.2">US_Echo Temp/Hum Sensor</text>
<text x="129" y="66.1">Laser</text>
<text x="129" y="68.7">LED</text>
<text x="117.5" y="73.7">US_Trigg LED</text>
<text x="46.4" y="181.7">SDA D2</text>
<text x="46.4" y="184.2">Tx</text>
</g>
<g font-size="2.8" fill="#008000">
<text x="126.4" y="33.1">Touch Sens</text>
<text x="126.4" y="35.6">CO2 Sensor</text>
<text x="126.4" y="38.2">Light Sensor</text>
<text x="134" y="58.5">Particle Sensor / Barometer</text>
<text x="134" y="61">Particle Sensor / Barometer</text>
<text x="137.8" y="68.7">LED</text>
<text x="137.8" y="66.1">LED</text>
</g>
<g font-size="2.4" fill="#808080">
<text x="60.7" y="32.7">14</text>
<text x="60.7" y="30.2">13</text>
<text x="60.7" y="35.3">34</text>
<text x="67.8" y="31.3">/RESET</text>
<text x="67.8" y="33.9">VCC</text>
<text x="84.4" y="33.9">PF6(ADC6/TDO)</text>
<text x="85.3" y="31.3">PF7(ADC7(TDI)</text>
<text x="105.8" y="35.3">38</text>
<text x="105.8" y="32.7">37</text>
<text x="105.8" y="30.2">36</text>
<text x="191.4" y="35.3">1</text>
<text x="235.4" y="35.3">34</text>
<text x="60.7" y="37.8">24</text>
<text x="60.7" y="40.4">44</text>
<text x="67.8" y="38.9">AVCC</text>
<text x="67.8" y="41.5">AVCC1</text>
<text x="67.8" y="36.4">VCC1</text>
<text x="84.4" y="36.4">PF5(ADC5/TMS)</text>
<text x="84.6" y="38.9">PF4(ADC4/TCK)</text>
<text x="89.7" y="41.5">PF1(ADC1)</text>
<text x="105.8" y="40.4">40</text>
<text x="105.8" y="37.8">39</text>
<text x="191.4" y="37.8">2</text>
<text x="191.4" y="40.4">3</text>
<text x="197.3" y="36.4">TX</text>
<text x="197.3" y="38.9">RX</text>
<text x="197.3" y="41.5">CTS</text>
<text x="224.4" y="38.9">PIO10</text>
<text x="224.6" y="36.4">PIO11</text>
<text x="225.6" y="41.5">PIO9</text>
<text x="235.4" y="40.4">32</text>
<text x="235.4" y="37.8">33</text>
<text x="60.7" y="42.9">42</text>
<text x="67.8" y="44">AREF</text>
<text x="89.7" y="44">PF0(ADC0)</text>
<text x="105.8" y="42.9">41</text>
<text x="191.4" y="42.9">4</text>
<text x="191.4" y="45.4">5</text>
<text x="191.4" y="48">6</text>
<text x="197.3" y="44">RTS</text>
<text x="197.3" y="46.6">PCM_CLK</text>
<text x="225.6" y="46.6">PIO7</text>
<text x="225.6" y="44">PIO8</text>
<text x="235.4" y="48">29</text>
<text x="235.4" y="45.4">30</text>
<text x="235.4" y="42.9">31</text>
<text x="61.9" y="53.1">7</text>
<text x="105.8" y="53.1">20</text>
<text x="191.4" y="50.5">7</text>
<text x="191.4" y="53.1">8</text>
<text x="197.3" y="49.1">PCM_OUT</text>
<text x="197.3" y="51.6">PCM_IN</text>
<text x="225.6" y="51.6">PIO5</text>
<text x="225.6" y="49.1">PIO6</text>
<text x="235.4" y="53.1">27</text>
<text x="235.4" y="50.5">28</text>
<text x="61.9" y="55.6">2</text>
<text x="61.9" y="58.1">6</text>
<text x="67.8" y="56.7">UVCC</text>
<text x="67.8" y="59.3">UCAP</text>
<text x="67.8" y="54.2">VBUS</text>
<text x="84" y="54.2">PD2(INT2/RXD1)</text>
<text x="84.3" y="56.7">PD3(INT3/TXD1)</text>
<text x="85.3" y="59.3">PD1(INT1/SDA)</text>
<text x="105.8" y="55.6">21</text>
<text x="105.8" y="58.1">19</text>
<text x="190.2" y="58.1">10</text>
<text x="191.4" y="55.6">9</text>
<text x="197.3" y="54.2">PCN_SYNC</text>
<text x="197.3" y="56.7">AIO0</text>
<text x="197.3" y="59.3">AIO1</text>
<text x="225.6" y="59.3">PIO2</text>
<text x="225.6" y="56.7">PIO3</text>
<text x="225.6" y="54.2">PIO4</text>
<text x="235.4" y="58.1">25</text>
<text x="235.4" y="55.6">26</text>
<text x="61.9" y="65.8">3</text>
<text x="61.9" y="63.2">4</text>
<text x="67.8" y="64.3">D+</text>
<text x="78.9" y="61.8">PD0(INT0/OC0B/SCL)</text>
<text x="83.9" y="64.3">PD4(ICP1/ADC8)</text>
<text x="105.8" y="63.2">25</text>
<text x="105.8" y="60.7">18</text>
<text x="105.8" y="65.8">31</text>
<text x="190.2" y="63.2">12</text>
<text x="190.2" y="65.8">13</text>
<text x="190.4" y="60.7">11</text>
<text x="197.3" y="64.3">3V3</text>
<text x="197.3" y="61.8">RST</text>
<text x="225.6" y="64.3">PIO0</text>
<text x="225.6" y="61.8">PIO1</text>
<text x="235.4" y="65.8">22</text>
<text x="235.4" y="63.2">23</text>
<text x="235.4" y="60.7">24</text>
<text x="60.7" y="70.8">17</text>
<text x="67.8" y="72">XTAL1</text>
<text x="67.8" y="66.9">D-</text>
<text x="78.4" y="69.4">PD7(OC4D/ADC10/T0)</text>
<text x="82.7" y="66.9">PC6(OC3A/OC4A)</text>
<text x="84.8" y="72">PE6(INT.6/AIN0)</text>
<text x="105.8" y="68.3">27</text>
<text x="105.8" y="70.8">1</text>
<text x="197.3" y="66.9">GND</text>
<text x="205.9" y="66.3" transform="rotate(-90 205.9 66.3)">NC</text>
<text x="208.4" y="66.3" transform="rotate(-90 208.4 66.3)">VBUSD-</text>
<text x="210.9" y="66.3" transform="rotate(-90 210.9 66.3)">CSB</text>
<text x="213.5" y="66.3" transform="rotate(-90 213.5 66.3)">MOSI</text>
<text x="216" y="66.3" transform="rotate(-90 216 66.3)">MISO</text>
<text x="218.6" y="66.3" transform="rotate(-90 218.6 66.3)">CLK</text>
<text x="221.1" y="66.3" transform="rotate(-90 221.1 66.3)">VBUSD+</text>
<text x="223.6" y="66.3" transform="rotate(-90 223.6 66.3)">GND1</text>
<text x="224.5" y="66.9">GND2</text>
<text x="75.1" y="77">PB5(OC1A/ADC12/OC4B)</text>
<text x="88.6" y="74.5">PB4(ADC11)</text>
<text x="105.8" y="73.4">28</text>
<text x="105.8" y="75.9">29</text>
<text x="204.7" y="73.4" transform="rotate(-90 204.7 73.4)">14</text>
<text x="207.3" y="73.4" transform="rotate(-90 207.3 73.4)">15</text>
<text x="209.8" y="73.4" transform="rotate(-90 209.8 73.4)">16</text>
<text x="212.4" y="73.4" transform="rotate(-90 212.4 73.4)">17</text>
<text x="214.9" y="73.4" transform="rotate(-90 214.9 73.4)">18</text>
<text x="217.4" y="73.4" transform="rotate(-90 217.4 73.4)">19</text>
<text x="220" y="73.4" transform="rotate(-90 220 73.4)">20</text>
<text x="222.5" y="73.4" transform="rotate(-90 222.5 73.4)">21</text>
<text x="60.7" y="83.5">16</text>
<text x="75.1" y="79.6">PB6(OC1B/OC4B/ADC13)</text>
<text x="77.6" y="82.1">PB7(OC0A/OC1C/RTS)</text>
<text x="105.8" y="83.5">26</text>
<text x="105.8" y="78.5">30</text>
<text x="105.8" y="81">12</text>
<text x="60.7" y="86.1">33</text>
<text x="67.8" y="84.7">XTAL2</text>
<text x="67.8" y="87.2">PE2(HWB)</text>
<text x="77.6" y="87.2">PC7(ICP3/CLK0/OC4A)</text>
<text x="79.5" y="84.7">PD6(T1/ADC9/OC4D)</text>
<text x="92.6" y="89.7">PB0(SS)</text>
<text x="105.8" y="88.6">8</text>
<text x="105.8" y="86.1">32</text>
<text x="61.9" y="93.7">5</text>
<text x="67.8" y="94.8">UGND</text>
<text x="85.4" y="94.8">PB2(PDI/MOSI)</text>
<text x="90.9" y="92.3">PB1(SCK)</text>
<text x="105.8" y="93.7">10</text>
<text x="105.8" y="91.2">9</text>
<text x="60.7" y="96.2">15</text>
<text x="60.7" y="98.8">23</text>
<text x="60.7" y="101.3">35</text>
<text x="67.8" y="97.3">GND</text>
<text x="67.8" y="99.9">GND1</text>
<text x="84.3" y="97.3">PB3(PDO/MISO)</text>
<text x="105.8" y="96.2">11</text>
<text x="105.8" y="101.3">22</text>
<text x="60.7" y="103.8">43</text>
<text x="67.8" y="102.4">GND2</text>
<text x="67.8" y="105">GND3</text>
<text x="85.7" y="102.4">PD5(XCK/CTS)</text>
<text x="50.6" y="119.1">D+</text>
<text x="50.6" y="121.6">D-</text>
<text x="50.6" y="124.2">VBUS</text>
<text x="104.6" y="125.4">2</text>
<text x="104.6" y="122.9">3</text>
<text x="104.6" y="120.4">4</text>
<text x="220.2" y="125.3">CH_PD</text>
<text x="220.2" y="122.7">RST</text>
<text x="220.2" y="120.2">VCC</text>
<text x="231.5" y="125.3">GPIO2</text>
<text x="231.5" y="122.7">GPIO0</text>
<text x="233.6" y="120.2">RXD</text>
<text x="50.6" y="126.7">GND</text>
<text x="104.6" y="128">1</text>
<text x="220.2" y="127.8">TXD</text>
<text x="233.3" y="127.8">GND</text>
<text x="61.4" y="143.1">IN OUT</text>
<text x="61.4" y="148.1">GND</text>
<text x="129.2" y="147">1</text>
<text x="129.2" y="149.6">3</text>
<text x="137.6" y="147">2</text>
<text x="137.6" y="149.6">4</text>
<text x="61.4" y="153.2">EN</text>
<text x="66.5" y="153.2">BP</text>
<text x="129.2" y="152.1">5</text>
<text x="129.2" y="154.6">7</text>
<text x="137.6" y="152.1">6</text>
<text x="137.6" y="154.6">8</text>
<text x="59.4" y="166.1">16</text>
<text x="71.6" y="166.1">15</text>
<text x="129.2" y="166.1">2</text>
<text x="140.1" y="166.1">1</text>
<text x="59.4" y="173.7">10</text>
<text x="59.4" y="171.1">12</text>
<text x="59.4" y="168.6">14</text>
<text x="71.6" y="173.7">9</text>
<text x="71.6" y="171.1">11</text>
<text x="71.6" y="168.6">13</text>
<text x="129.2" y="168.6">4</text>
<text x="129.2" y="171.1">6</text>
<text x="129.2" y="173.7">8</text>
<text x="140.1" y="168.6">3</text>
<text x="140.1" y="171.1">5</text>
<text x="140.1" y="173.7">7</text>
<text x="60.6" y="178.8">6</text>
<text x="60.6" y="176.2">8</text>
<text x="71.6" y="176.2">7</text>
<text x="71.6" y="178.8">5</text>
<text x="128" y="176.2">10</text>
<text x="128" y="178.8">12</text>
<text x="140.1" y="176.2">9</text>
<text x="140.1" y="178.8">11</text>
<text x="60.6" y="183.8">2</text>
<text x="60.6" y="181.3">4</text>
<text x="71.6" y="183.8">1</text>
<text x="71.6" y="181.3">3</text>
<text x="128" y="181.3">14</text>
<text x="128" y="183.8">16</text>
<text x="140.1" y="181.3">13</text>
<text x="140.1" y="183.8">15</text>
</g>
</svg>
